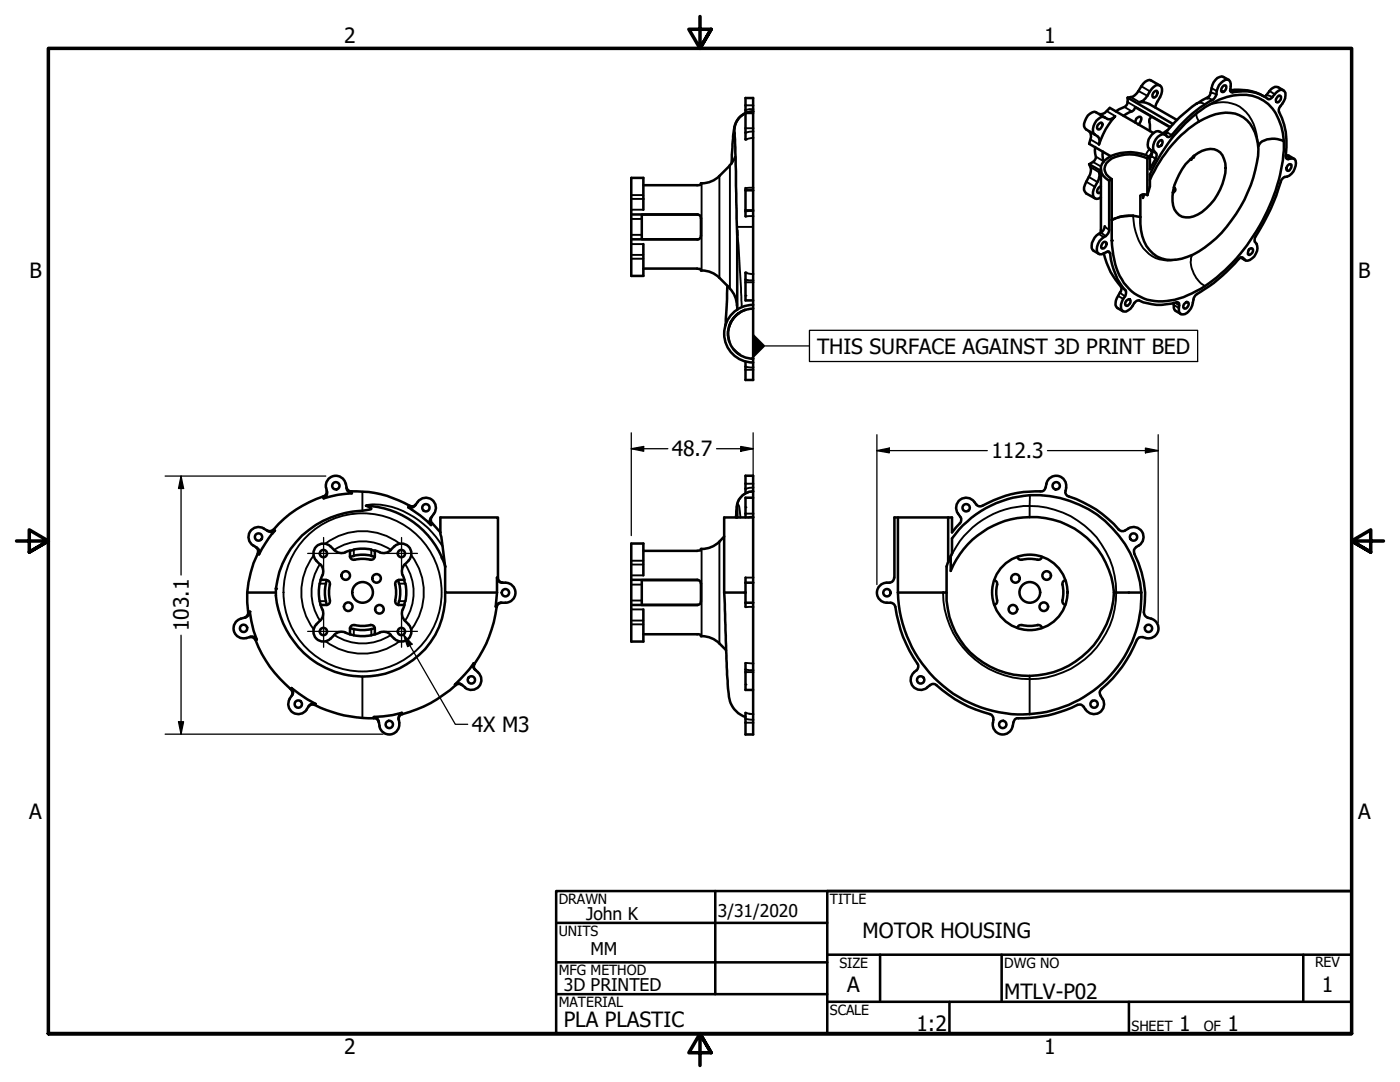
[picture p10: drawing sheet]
<svg xmlns="http://www.w3.org/2000/svg" width="279mm" height="216mm" viewBox="0 0 279 216" stroke-linecap="round" stroke-linejoin="round" font-family="sans-serif">
<!-- layer: Visible (ANSI) -->
<g fill="none" stroke="#000" stroke-width=".51">
<path d="M225 19.5a1.57 1.57 0 0 1-1.2 2.1l-1.1 .6M225 19.5l9.1 5.3M230.3 18.4l.5-.3a.85 .85 0 0 1-.7 1.3 .8 .8 0 0 1 .2-1zM231.5 17.1l-1.8-1a1.4 1.4 0 0 0-1.5 .6l-.4 .5a3.5 3.5 0 0 1-2.1 2.2l-.7 .1M241.2 19.3a25.9 25.9 0 0 0-8.8 7.5M244 17.3l.2-.2h.5a.93 .93 0 0 1-.8 1.3 .68 .68 0 0 1 .1-1.1zM245.2 15.9l-1-.5a1.68 1.68 0 0 0-2 1l-.4 1.2a2.84 2.84 0 0 1-.9 2M245.5 18a9.8 9.8 0 0 1 6.7 1.2M255 19.2l.3-.2 .2 .1a.9 .9 0 0 1-.6 1.3l-.2-.1a.86 .86 0 0 1 .3-1.1zM256.2 18l-1.1-.6a1.37 1.37 0 0 0-1.7 .8l-1 1.1M140 36.6h-.1l-.1 .2-.4 .2h-11M145.7 33l-3 2.8-1.5 .7-1.2 .1"/>
<path d="M146.7 31.3l-.6 1.1-.5 .6M148.8 22.5a3.9 3.9 0 0 0-2.2 4.4l.5 20.1M148.8 22.5a5 5 0 0 0-2.5 4.6l-.3 5.5M148.8 37.5v5.7M148.8 38h1.5M148.8 22.5h1.5M150.3 22.2v49.4M150.3 22.2l-1.5 .3M150.3 22.2v-2.6h-1.5v8.2M217.3 26.2a1.48 1.48 0 0 1 .3 1.6l-.2 .9 4.3 2.5M217.4 32.8a2.12 2.12 0 0 1-.1 2.5 4.9 4.9 0 0 0-1 2.6l.5 .7 1.7 1M217.4 32.8l2.3 1.3"/>
<path d="M218.6 29.3v1.4a1.54 1.54 0 0 1-1.2 2.1M219.1 25l.5-.5 .4 .1a.93 .93 0 0 1-.9 1.2l-.2-.2zM219.3 22.7a1.43 1.43 0 0 0 1.6-.5l.6-.7 8.7 5M219.7 35l-.4-.6a2.5 2.5 0 0 1-.3 1.9 3.4 3.4 0 0 0-.8 3 .91 .91 0 0 0 1.5 .1M219.7 37.1a.86 .86 0 0 0-.5 1.4l.5-.2M219.7 33.7v12.7M220.1 30.2l-.1 .7 .2 1.4M220.5 23.4l-1.7-1a1.65 1.65 0 0 0-2 1.2 1.69 1.69 0 0 0 0 2.2l1.7 1.1M220.5 23.4a1.36 1.36 0 0 0 2.1-.2 15 15 0 0 0-3.3 5.6 1.47 1.47 0 0 0-.8-1.9M220.5 23.4l-.3-.1a2.68 2.68 0 0 0-2 3.3l.3 .3M221.4 36.1v9.7a1.62 1.62 0 0 1-1.1 1.5 2.64 2.64 0 0 0-1.2 3.2l.4 .2h.4l.4-.2M221.9 35.8l-.5 .3"/>
<path d="M224.2 23.1l1.2-.7a1.38 1.38 0 0 0 1.2-1l6.9 4M226.6 24.4a.98 .98 0 0 1 1-1.1 1 1 0 0 1-.5 1.5M228.1 38.8v.7l.2-.7M229 31.6a7.7 7.7 0 0 0-7.7 .5 1.92 1.92 0 0 0 0 3.2l.6 .5M229 38.9a1.35 1.35 0 0 0-1.4 .2v4.2M229 31.6v7.3M229.5 31.4v2.4l.6-1.1a2.83 2.83 0 0 0 .7-2l-.1-.2a1.93 1.93 0 0 1 0-2.8 1.92 1.92 0 0 1 1.6-.9l.6 .4a.71 .71 0 0 0 1-.3 26.4 26.4 0 0 1 8.4-7.2 2.15 2.15 0 0 0 .5-1.5 2.79 2.79 0 0 1 2.1-2.3 1 1 0 0 1 .7 1.3l-.1 .9 .2 .3a9.4 9.4 0 0 1 7.5 1.4 1.71 1.71 0 0 0 1.2-1 1.33 1.33 0 0 1 1.9-.6 2.62 2.62 0 0 1-.8 3 1.06 1.06 0 0 0-.2 1.2 14.5 14.5 0 0 1 1.3 9l.3 .4h.2a.96 .96 0 0 1 1-.1 .96 .96 0 0 1 .5 .9 2.86 2.86 0 0 1-2.4 2.8 3.2 3.2 0 0 0-1.1 2.3 44 44 0 0 1-4.7 9.7 .98 .98 0 0 0 .4 1.2 2.55 2.55 0 0 1-2.1 3.4l-.6-.5a.59 .59 0 0 0-.9 .2 33.6 33.6 0 0 1-8.6 7.2 2.14 2.14 0 0 0-.5 1.5 2.62 2.62 0 0 1-2.1 2.3 .89 .89 0 0 1-.7-1.2v-.9l-.2-.3a11.4 11.4 0 0 1-8-.4 1.73 1.73 0 0 0-1.1 1.2 2.11 2.11 0 0 1-1.7 1.1 1.03 1.03 0 0 1-.6-1.4l.5-1.2a1.65 1.65 0 0 0 .5-1.6 13.3 13.3 0 0 1-3.1-7.5l-.3-.3-1 .3M229.5 31.4a8.6 8.6 0 0 0-8.5 .2 2.3 2.3 0 0 0-.3 4l.7 .5M229.5 35.9a25.6 25.6 0 0 1 10.8-12.2 7.6 7.6 0 0 1 7.9-.3 8.5 8.5 0 0 1 2.6 9.1 27.8 27.8 0 0 1-10.4 16.9 9.9 9.9 0 0 1-8.6 2.2 6.6 6.6 0 0 1-4.1-5.7l-.1-2.6M229.5 31.4l-.5 .2M229.8 23.3a1.12 1.12 0 0 0-.3 1.5v1.4M229.9 30.4l-.5 .9"/>
<path d="M230.6 21.5a4.3 4.3 0 0 1 .9-2.1 1.91 1.91 0 0 0 0-2.3 1.26 1.26 0 0 0-1.6 .6l-.4 .5a3.5 3.5 0 0 1-2.1 2.2h.7l1.3 .4 5.5 3.1M231.3 28.2l.5-.3a.85 .85 0 0 1-.7 1.4 .8 .8 0 0 1 .2-1.1zM232.5 26.9l-1-.6a1.25 1.25 0 0 0-1.6 .6 2.48 2.48 0 0 0-.6 2.8l.4 .4a.88 .88 0 0 1 0 1.1M233 26.5l-.5 .4M233.1 25.9l-1 .7M234.1 38.4h.1M234.3 37.4l.1 .1M234.4 37.5a.46 .46 0 0 1 0 .7l-.3 .3M234.4 37.5v.1M236.6 32.8a8.5 8.5 0 0 1 4.1-3 2.75 2.75 0 0 1 3.6 2 7.9 7.9 0 0 1-.8 6 9.6 9.6 0 0 1-6.1 5.6 2.97 2.97 0 0 1-3.4-3.3 10.9 10.9 0 0 1 2.6-7.3zM237.6 31.8h.1M238.2 31.2h.1"/>
<path d="M238.3 31.1v.3M251.1 29.2a2.25 2.25 0 0 1 2.3-1.5h1.5l1.3 .5a34.8 34.8 0 0 1-6.7 19.8 31.1 31.1 0 0 1-11.6 10.5 12.3 12.3 0 0 1-9.6 1.1 10 10 0 0 1-5.9-7.8l-.5-3.8v-12.2M256.2 28.2a9.8 9.8 0 0 0-4-8.1 9.3 9.3 0 0 0-8.9-.2 27.5 27.5 0 0 0-11 9.9l-1.8 3-1 2v2.4l-.5 1.7M256.6 31l.6 .1 1.1 .6M257 33l.6-.2a.81 .81 0 0 1-.3 1.2h-.4a.8 .8 0 0 1 .1-1zM126 42.8h13.1a.67 .67 0 0 1 .8 .8v3.5a.66 .66 0 0 1-.8 .7h-13.1M128.4 41.8v-6.3h-2.4v19.6h2.4v-6.4M128.4 53.6h10.7l.6 .1 .3 .3M139.3 42.8h-11.2v5h11.2M140.1 54l1.1 .1 1.5 .6 3 2.8M145.2 57l-.4 8M145.6 57.5a5 5 0 0 1 1.5 3.5"/>
<path d="M147.1 46v15.8M148.8 54.4v5.5h1.5M219.7 46.4a2.99 2.99 0 0 0-1.7 3.4l1.3 .9M220.1 48.5l.2-.2 .5 .1a.93 .93 0 0 1-.9 1.2 .89 .89 0 0 1 .2-1.1zM220.3 50.5a14.3 14.3 0 0 0 3.5 6.8M220.5 45.1a1.66 1.66 0 0 1-.8 1.3M223.7 57.2a1.08 1.08 0 0 1-.2 1.2 4.2 4.2 0 0 0-.9 2.5l.4 .6 1.1 .6M226.1 43.1a8.1 8.1 0 0 0-4.2 .8l.7-.3M226.1 43.1l-2.3 .1-.7 .2M226.1 43.1l1.5 .2M247.6 51.4l.9 .5M249.5 49.6h.4a.86 .86 0 0 1-.7 1.3 .81 .81 0 0 1 .3-1.3z"/>
<path d="M145.4 65.6a4.3 4.3 0 0 0 .1 2.5M146.4 69.7l1.3 1.1M147.3 62.5a5.4 5.4 0 0 0-1.8 2.6M148.6 61.8a5.3 5.3 0 0 0-3.1 3.6M150 71.6h.3M150.3 61.6a5 5 0 0 0-5 5 5 5 0 0 0 5 5M150.3 60.8a5.7 5.7 0 0 0-5.8 5.8 5.7 5.7 0 0 0 5.8 5.7M150.3 71.6v4.2h-1.5v-3.7M224.8 60l.5-.3 .2 .1a.86 .86 0 0 1-.7 1.2l-.3-.4zM234.3 60.5a1.59 1.59 0 0 0 .3 1.5l1.1 .7M236.5 60.5l.3-.2 .4 .1a.85 .85 0 0 1-.9 1.1 .75 .75 0 0 1 .2-1zM65.1 97.3a2.02 2.02 0 0 1 1.5-2.3 2.02 2.02 0 0 1 2.4 1.5l.2 1a1.13 1.13 0 0 0 1 .9 21.4 21.4 0 0 0-5.6 1 1.15 1.15 0 0 0 .7-1.2l-.2-.9"/>
<path d="M65.2 97.9a1 1 0 0 1-.7 1.2 21.8 21.8 0 0 0-9.9 6.6 1.12 1.12 0 0 1-1.3 .2M69.2 97.3a1 1 0 0 0 1 .7 21.9 21.9 0 0 1 11.8 3h.4l.6-.4M150.3 98v48.6h-1.5v-4.4M150.3 98a3.6 3.6 0 0 0-3.4 4v1.3M150.3 98v-3.1h-1.5v3.5M150.3 99.3h-1.5v4M212.7 97.3a1.99 1.99 0 0 0-1.5-2.3 1.99 1.99 0 0 0-2.3 1.5 1.62 1.62 0 0 1-.9 1.5 22.1 22.1 0 0 0-12.2 3 1.25 1.25 0 0 1-1.4-.9 2 2 0 0 0-2.8-.4 2 2 0 0 0-.4 2.8 1.39 1.39 0 0 1 .6 1.6l-1.8 2.1v-2.9h-11.5v12M212.8 97.3a1.11 1.11 0 0 0 .5 1.8 22.5 22.5 0 0 1 10.2 6.8 1.36 1.36 0 0 0 1.7-.4 1.99 1.99 0 0 1 2.7 .6 1.99 1.99 0 0 1-.6 2.8M49.3 118.2h5.8M51.1 109.2a1.02 1.02 0 0 1 .3 1.3 20.5 20.5 0 0 0-1.9 12l-.4 .6-.3 .2M54.3 106.5l-2.6 4.1a1.01 1.01 0 0 0-.5-1.3l-.7-.5M54.3 106.5l.6-.6a1 1 0 0 1-1.4 .1 2.61 2.61 0 0 0-2.8-.6 2 2 0 0 0-.2 3.5"/>
<path d="M55.1 117.4v1.5M63.1 111.9l.8 .7M63.9 112.6a2 2 0 0 1 .5 2.2M64 115.7a8.4 8.4 0 0 0 0 5M64 115.7h1.1M64.3 114.8l-.3 .9M65 120l.3 .7M65 116.4l-.2 1.8 .2 1.8M65.1 115.8l.6 .2 .1 .7M65.3 115.8l-.3 .7M65.8 119.8v.4l-.3 .4-1.5 .1M65.8 116.6l-.1 1.6 .1 1.6"/>
<path d="M66 109a2 2 0 0 0-2.9 0 2 2 0 0 0 0 2.9M66 109l.7 .8M66.8 109.8a2 2 0 0 0 2.2 .4M69.8 111.1h.2a6.8 6.8 0 0 1 4.8 0M69.9 111l.2 .5 .7 .2M69.9 109.8l-1 .4M70.6 109.7l1.8-.2 1.7 .2M70.6 109.7l-.8 .2v1.1M70.8 111.7l1.6-.2 1.5 .2M73.3 101l-.3-.1 .8 .3 .3 .3-1 .3a19.6 19.6 0 0 0-14 6.3 17 17 0 0 0-4 9.4M73.4 100.9a17.3 17.3 0 0 1 15.5 12.2M74.1 109.7l.7 .2v1.1"/>
<path d="M74.8 111l-.3 .5-.6 .2M74.9 109.8l.9 .4M78 109.8a2 2 0 0 1-2.2 .4M78.7 109l-.8 .8M78.7 109a2 2 0 0 1 2.8 0 2 2 0 0 1 0 2.9M79.4 115.8l.2 .7M79.6 115.7h1l.2 .8M79.6 115.8l-.4 .1-.3 .5a10.8 10.8 0 0 1 0 3.8l.5 .5h1.2l.2-.7M79.6 120l-.2 .7M79.7 116.5l.2 1.7-.2 1.8M80.8 112.6a2.18 2.18 0 0 0-.2 2.8l.1 .3M80.9 116.5l.2 1.7-.2 1.8"/>
<path d="M81.5 111.9l-.7 .7M85.4 104.2l.6 .6M85.4 104.1l-1.5-1.2-2.4-1.7a1.13 1.13 0 0 0 1.4-.4 2.22 2.22 0 0 1 3.3-1.1 2 2 0 0 1 .4 2.8 2.15 2.15 0 0 0-.8 1.9l.2 .4M86.2 103.1a1.02 1.02 0 0 0 0 1.3l1.7 1.8M87.9 106.2v-2.9h11.5v12M87.9 106.2l.3 1.9a55.7 55.7 0 0 1 .6 10.1h10.4M88.8 118.2a16.3 16.3 0 0 1-19.3 16.5 17.7 17.7 0 0 1-14.4-15.8M99.2 118.2l-.3 2.8a1.03 1.03 0 0 1 1-.7h.9M99.4 115.3a.98 .98 0 0 0 1 1M100.8 116.3a1.22 1.22 0 0 1-1.6-1v2.9M100.9 116.3a2 2 0 0 1 2 2 2 2 0 0 1-2 2M126 115.7h13.1a.76 .76 0 0 1 .8 .8v3.5a.67 .67 0 0 1-.8 .7"/>
<path d="M128.4 114.8v-6.3h-2.4v19.5h2.4v-6.4M139.3 115.8h-11.2v4.9M140 109.5l-.3 .4h-.6h-10.7M144.5 107.1a5.5 5.5 0 0 1-4.5 2.4M144.5 118.2l.3 8.6a121.5 121.5 0 0 0 .8 12.8 4.8 4.8 0 0 0 3.2 3.5M144.5 118.2h4.3M147.1 102.5l-.1 .7M147.1 100.9v2.4M148.8 115.3v5.7M148.8 116.3h1.5M150.3 103.3h-5.8v14.9M177 116.3a2 2 0 0 0-2 2 2 2 0 0 0 2 2"/>
<path d="M178.4 115.3a1.09 1.09 0 0 1-1.4 1M179.2 118.2a24.6 24.6 0 0 0 37.1 20.9 23.6 23.6 0 0 0 11.5-20.9M179.2 103.3v14.9M188.9 118.2a16.4 16.4 0 0 0 9.4 15.2 16.4 16.4 0 0 0 17.7-2.4 17.9 17.9 0 0 0 6.3-12.8M189.2 103.3v8.9l-.3 .8v5.2h-9.7M189.3 112.1l.7-1.7v-3a20.7 20.7 0 0 1 33.3-.5 20.6 20.6 0 0 1 4.5 11.3M189.7 110.9v3a17.2 17.2 0 0 1 28.4-5.4 16.5 16.5 0 0 1 4.2 9.7M198.4 115.8l.5 .3 .1 .6M199 119.8l-.1 .6-.5 .3M199 116.6l-.2 1.6 .2 1.6M203 111.1l.4 .5 .5 .1M203.9 111.7l1.6-.2 1.6 .2"/>
<path d="M207.9 111.1l-.3 .5-.5 .1M212.6 115.8l-.3 .2-.2 .3a12 12 0 0 1 0 3.9l.2 .3 .3 .2M222.3 118.2h5.5M227.3 108.8a1.29 1.29 0 0 0-.9 1.7 18.7 18.7 0 0 1 1.9 11.7 1.33 1.33 0 0 0 1.4 1.2 2.04 2.04 0 0 1 1.3 2.8 2.04 2.04 0 0 1-2.9 .9 .96 .96 0 0 0-1.2 .6 25.9 25.9 0 0 1-7.3 10.1 1.56 1.56 0 0 0 .4 1.6 1.99 1.99 0 0 1-.6 2.8 1.99 1.99 0 0 1-2.8-.6M49.2 127.3a2.01 2.01 0 0 1-2.5-1.4 2.01 2.01 0 0 1 1.4-2.5 1.84 1.84 0 0 0 1.7-1v-.4l.8 3.9 .6 1.7a1.08 1.08 0 0 0-1.2-.5l-.8 .2M49.8 127.1a1.04 1.04 0 0 1 1.2 .6 24.9 24.9 0 0 0 7.2 10.1l.2 .3-.2 .7M57.8 139.4a1.99 1.99 0 0 0 .7 2.8 1.99 1.99 0 0 0 2.7-.7 1.66 1.66 0 0 1 1.4-1.2l.4 .2-1.7-1-3.1-2.2a1.12 1.12 0 0 1 .2 1.3l-.6 .8M63.9 123.8a2.65 2.65 0 0 0-1.3 2.7 2 2 0 0 0 3.4 .9l.7-.7M64 120.7l.3 .9M64.4 121.6a2 2 0 0 1-.5 2.2M69.8 126.6l-.6-.2a2 2 0 0 0-2.4 .2M69.8 126.6l.8 .1"/>
<path d="M69.8 125.3a7.1 7.1 0 0 0 5 0M69.8 125.5v1.1M70.6 126.8l1.8 .1 1.7-.1M70.8 124.7l-.7 .2-.2 .5M70.8 124.7l1.6 .2 1.5-.2M73.9 124.7l.6 .2 .3 .5M74.8 125.5v1.1l-.7 .1M74.9 126.6l.6-.2a2 2 0 0 1 2.5 .2M80.4 121.6a2.49 2.49 0 0 0 1.1 3 2 2 0 0 1 0 2.8 2 2 0 0 1-2.8 0l-.8-.7M80.7 120.7l-.3 .9M92.3 136.7a1 1 0 0 0-1.4 0 25.1 25.1 0 0 1-11 5.9l-.3 .7v.3M95.4 134.1a2 2 0 0 1 .2 2.9 2 2 0 0 1-2.8 .2"/>
<path d="M95.4 134.1a1.41 1.41 0 0 1-.8-1.8l-.9 1.2-2.9 3.1a.92 .92 0 0 1 1.3 0l.7 .6M100.1 120.3a1 1 0 0 0-1 .8 26.7 26.7 0 0 1-4.5 11.6v.4l.3 .6M126 120.7h13.3M128.4 126.6h11l.4 .1 .1 .2h.1M140.1 126.9l1.1 .2 1 .3a8.4 8.4 0 0 1 2.7 2.3M148.8 132.3v5.4h1.5M148.8 120.3h1.5M177 120.3a1.36 1.36 0 0 1 1.6 .5 27.2 27.2 0 0 0 4.7 11.9 1.31 1.31 0 0 1-.9 1.4 2.01 2.01 0 0 0-.2 2.8 2.01 2.01 0 0 0 2.8 .3M185 137.2a1.3 1.3 0 0 1 1.9-.5 26.1 26.1 0 0 0 11 5.9 1.42 1.42 0 0 1 .3 1.6M203.9 124.7l-.5 .1-.4 .5M203.9 124.7l1.6 .2 1.6-.2M207.1 124.7l.5 .1 .3 .5"/>
<path d="M61.5 141a.97 .97 0 0 1 1.3-.3 24.7 24.7 0 0 0 12.1 2.6l.3 .2 .4 .6M79.7 144.2a2 2 0 0 1-1.7 2.3 2 2 0 0 1-2.3-1.6M79.7 144.2a1.47 1.47 0 0 1 .5-2l-1.8 .5-3.8 .4a.98 .98 0 0 1 1 .9l.2 .8M198.1 144.2a2 2 0 0 0 1.7 2.3 2 2 0 0 0 2.3-1.6M216.6 141.5a1.26 1.26 0 0 0-1.6-.8 24.7 24.7 0 0 1-12.1 2.6 1.66 1.66 0 0 0-.8 1.5"/>
<circle cx="67" cy="96.9" r=".73"/>
<circle cx="210.8" cy="96.9" r=".73"/>
<circle cx="51.6" cy="107.2" r=".73"/>
<circle cx="64.5" cy="110.5" r=".73"/>
<circle cx="69" cy="114.8" r=".86"/>
<circle cx="72.4" cy="118.2" r="2.06"/>
<circle cx="75.2" cy="115.4" r=".86"/>
<circle cx="80.1" cy="110.5" r=".73"/>
<circle cx="85" cy="101.3" r=".73"/>
<circle cx="100.9" cy="118.3" r=".73"/>
<circle cx="177" cy="118.3" r=".73"/>
<circle cx="192.8" cy="101.3" r=".73"/>
<circle cx="202.7" cy="115.4" r=".86"/>
<circle cx="205.5" cy="118.2" r="7.5"/>
<circle cx="205.5" cy="118.2" r="2.06"/>
<circle cx="208.9" cy="114.8" r=".86"/>
<circle cx="226.2" cy="107.2" r=".73"/>
<circle cx="48.6" cy="125.4" r=".73"/>
<circle cx="64.5" cy="126" r=".73"/>
<circle cx="69.5" cy="121.1" r=".86"/>
<circle cx="75.7" cy="121.6" r=".86"/>
<circle cx="80.1" cy="126" r=".73"/>
<circle cx="94.1" cy="135.7" r=".73"/>
<circle cx="183.7" cy="135.7" r=".73"/>
<circle cx="202.2" cy="121.6" r=".86"/>
<circle cx="208.3" cy="121.1" r=".86"/>
<circle cx="229.2" cy="125.4" r=".73"/>
<circle cx="59.5" cy="140.5" r=".73"/>
<circle cx="77.7" cy="144.6" r=".73"/>
<circle cx="200.1" cy="144.6" r=".73"/>
<circle cx="218.3" cy="140.5" r=".73"/>
</g>
<!-- layer: Visible Narrow (ANSI) -->
<g fill="none" stroke="#000" stroke-width=".38">
<path d="M225.7 19.4l1.7 1M227.2 18.2l1.8 .9M227.8 17.2l1.7 1M240.9 19.6l1.1 .3M241.6 18.5l1.2 .4M241.8 17.6l1 .6M245.6 18.2l.4 .2M252.7 19l1.2 .4M253.4 18.2l1 .6M126 39.7h2.4M126 38.9h2.4M140 36.6v17.4"/>
<path d="M143.6 35.1v20.3M145.7 33v24.5M148.8 25.6h1.5M148.8 21h1.5M150.3 37.5h-1.5M150.3 26.2l-1.5 .3M150.3 27.5l-1.5 .3M150.3 21.8l-1.5 .2M216.8 36.3l1.7 1M217.3 35.3l1.7 1M217.6 27.8l1.7 1M217.6 33.3l1.7 1.1"/>
<path d="M218.1 32.3l1.6 .9M218.7 31.2l1.5 .9M220.9 22.2l1.7 1M224.4 21.3l1.5 .9M225 20.4l8.6 4.9M229.3 29.7l1.1 .5M229.4 29.7l-.7 1.2M229.7 30.1l1 .4M229.7 31.2l.9 .5M232.9 26.2l-.7 .5M233 26.5l.9 .4M234.3 37.5l.1 .1v.6"/>
<path d="M238.3 31.4l-.6 .4h-.1M238.8 22.7l.1 .8 .4 .8M238.8 20.7a1.49 1.49 0 0 1 1.7 .1M241.3 20.9a6.7 6.7 0 0 1 9.2 4.8l.6 3.3M256.6 31.1l1 .5M256.7 31.5l.4 .3M126 41.8h2.4M126 48.7h2.4M126 50.9h2.4M126 46.9h2.1M126 43.7h2.1M126 51.6h2.4"/>
<path d="M147.1 45.3h3.2M147.1 46l.9 15.3M148.8 55.8l1.5 .1M148.8 54.4l1.5 .3M148.8 56.3h1.5M148.8 41.9h1.5M150.3 42.1l-1.5 .1M150.3 43.1l-1.5 .1M219.3 46.7l1 .6M219.7 46.4l1 .7M220.5 45.1l.9 .7M221 50.2l.6 .3"/>
<path d="M223.1 59.1l1.1 .5M223.5 58.4l1 .7M223.8 57.3l.8 .7M226.1 43.1a11 11 0 0 0 2.6 7 6 6 0 0 0 5.9 1.7M237.9 50.9a5.1 5.1 0 0 0 1.5 5.4l1.1 .8M247.6 51.4l.7 .4M247.9 51.4l.2 .1M147.3 62.5h.1M148.8 73.2l1.5 .1M148.8 73.8h1.5M234.3 60.8l1 .7M234.6 60.4l.7 .6"/>
<path d="M64.5 99.1l.1 .3M70.2 98v.4M72.3 98.1v3.8M148.8 96.5h1.5M150.3 97.3l-1.5 .2M150.3 98.1a3.2 3.2 0 0 0-3.2 3.8M205.5 98.8v2.2M51.4 110.5l.3 .1M54.6 105.7l.3 .2M62.6 110.8a12.2 12.2 0 0 0 0 14.8M63.8 120h1.2M63.8 116.5h1.2"/>
<path d="M63.9 112.6a10.2 10.2 0 0 0 0 11.3M65 108.5a12.2 12.2 0 0 1 14.8 0M66.7 109.7a10.2 10.2 0 0 1 11.3 0M70.6 109.7v1.2M73 100.9l.1-.1a13.7 13.7 0 0 1 10.5 3 18.5 18.5 0 0 1 4.7 5.2M74.1 109.7v1.2M79.6 120h1.2M79.6 116.5h1.2M80.8 112.6a10.2 10.2 0 0 1 0 11.3M81.7 100.9l-.2 .3M82.1 110.8a12.2 12.2 0 0 1 0 14.8M86.2 104.4l-.2 .4"/>
<path d="M99.2 115.3h.2M126 114.8h2.4M126 112.6h2.4M126 111.9h2.4M126 119.8h2.1M126 116.6h2.1M140 109.5v17.4M143.6 108.1v20.3M147.1 100.9l.1-.3h.1l.2 .4 .3 2.3M148.8 102.5h1.5M148.8 115.3h1.5M150.3 103.1l-1 .2"/>
<path d="M188.2 118.2a17.3 17.3 0 0 0 17.3 17.3v-.6M205.5 101a17.3 17.3 0 0 1 17.3 17.2 17.3 17.3 0 0 1-17.3 17.3v7M205.5 101a17.3 17.3 0 0 0-15.8 10.2M205.5 101v2.2M49.8 122l-.3 .2M51.2 127.6l-.2 .1M58.2 137.3l-.2 .2M65 127.9a12.2 12.2 0 0 0 14.8 0M66.7 126.7a10.2 10.2 0 0 0 11.3 0M70.6 125.5v1.2M72.3 135v8.3M74.1 125.5v1.2"/>
<path d="M90.8 136.6l.1 .1M94.6 132.3l.1 .1M94.6 132.3h.1M98.9 121v.2l.2-.1M126 121.6h2.4M126 123.8h2.4M126 124.6h2.4M148.8 133.6l1.5 .1M148.8 132.3l1.5 .1M148.8 121v.2l1.5-.1M148.8 134.1h1.5M63 140.5l-.2 .2"/>
<path d="M74.6 143.1v.2M80.2 142.2l.1 .3M148.8 143.4l1.5 .2M148.8 142.2l1.5 .3M148.8 144.2h1.5"/>
<circle cx="72.4" cy="118.2" r="15.8"/>
</g>
<g fill="#000">
<circle cx="230.3" cy="31.5" r=".19"/>
<circle cx="148.8" cy="59" r=".19"/>
<circle cx="148.8" cy="43.2" r=".19"/>
<circle cx="226.1" cy="43.1" r=".19"/>
<circle cx="148.8" cy="101.2" r=".19"/>
<circle cx="188.2" cy="118.2" r=".19"/>
<circle cx="49.8" cy="122" r=".19"/>
<circle cx="148.8" cy="136.6" r=".19"/>
<circle cx="148.8" cy="142.2" r=".19"/>
<circle cx="149.5" cy="142.4" r=".19"/>
</g>
<!-- layer: Visible (ANSI) -->
<g fill="#000">
<circle cx="148.8" cy="27.8" r=".25"/>
<circle cx="229.7" cy="31.2" r=".25"/>
<circle cx="148.8" cy="54.4" r=".25"/>
<circle cx="221.9" cy="48" r=".25"/>
<circle cx="223.8" cy="57.3" r=".25"/>
<circle cx="148.6" cy="61.8" r=".25"/>
<circle cx="55.1" cy="117.5" r=".25"/>
<circle cx="88.1" cy="111.2" r=".25"/>
<circle cx="88.2" cy="111.4" r=".25"/>
<circle cx="148.6" cy="118.2" r=".25"/>
</g>
<!-- layer: Border (ANSI) -->
<path d="M139.7 3.3v6.4l-2.2-3.9h4.4l-2.2 3.9 2.2-3.9M3.3 107.9h6.4l-3.9-2.2v4.5l3.9-2.3-3.9 2.3M276.1 107.9h-6.4l3.9-2.2v4.5l-3.9-2.3 3.9 2.3M9.7 206.2v-196.5h260v196.5h-260h260M141.9 210.1l-2.2-3.9 2.2 3.9h-4.4l2.2-3.9v6.4" fill="none" stroke="#000" stroke-width=".7"/>
<!-- layer: Title (ANSI) -->
<g fill="none" stroke="#000" stroke-width=".51">
<path d="M111 177.8h158.7v28.4h-158.7zM142.7 177.8v20.6M269.7 177.8h-104.6v28.4M111 184.1h54.1M111 192h54.1M111 198.4h54.1M165.1 190.5h104.6M165.1 199.9h104.6M175.6 190.5v9.4M189.5 199.9v6.3M199.9 190.5v9.4M225.3 199.9v6.3"/>
<path d="M260.1 190.5v9.4"/>
</g>
<!-- layer: Center Mark (ANSI) -->
<path d="M61.4 110.4h6.4M64.6 107.3v6.3M77 110.4h6.3M80.1 107.3v6.3M61.4 126h6.4M64.6 122.8v6.4M77 126h6.3M80.1 122.8v6.4" fill="none" stroke="#000" stroke-width=".25"/>
<!-- layer: Dimension (ANSI) -->
<g fill="none" stroke="#000" stroke-width=".25">
<path d="M33 95h32M36.1 95l.5 2.5h-1zM36.1 95v19.7M126 89.5l2.5-.4v.9zM126 89.5h7.3M126 86.4v20.5M143 89.5h7.3M147.8 89.1l2.5 .4-2.5 .5zM150.3 86.4v15.2M175 89.9l2.5-.5v1zM175 89.9h22M175 86.7v29.9"/>
<path d="M209 89.9h22.1M228.6 89.4l2.5 .5-2.5 .5zM231.1 86.7v37.6M36.1 126.7v19.8M33 146.5h43.5M35.6 144h1l-.5 2.5z"/>
</g>
<g fill="#000">
<path d="M36.1 95l.5 2.5h-1z" fill-rule="evenodd"/>
<path d="M126 89.5l2.5-.4v.9z" fill-rule="evenodd"/>
<path d="M147.8 89.1l2.5 .4-2.5 .5z" fill-rule="evenodd"/>
<path d="M175 89.9l2.5-.5v1z" fill-rule="evenodd"/>
<path d="M228.6 89.4l2.5 .5-2.5 .5z" fill-rule="evenodd"/>
<path d="M35.6 144h1l-.5 2.5z" fill-rule="evenodd"/>
</g>
<!-- layer: Symbol (ANSI) -->
<path d="M152.8 69h8.7M161.5 65.9h77.5v6.2h-77.5zM80.5 126.6l1.7 1.9-.9 .5zM80.5 126.6l10.4 17.9h2.4" fill="none" stroke="#000" stroke-width=".25"/>
<g fill="#000">
<path d="M150.3 66.5l2.5 2.5-2.5 2.5z" fill-rule="evenodd"/>
<path d="M80.5 126.6l1.7 1.9-.9 .5z" fill-rule="evenodd"/>
</g>
<g font-size="4.2">
<text x="68.7" y="8.6">2</text>
<text x="208.4" y="8.6">1</text>
<text x="5.9" y="55.5">B</text>
<text x="271.1" y="55.5">B</text>
<text x="163.1" y="70.5">THIS SURFACE AGAINST 3D PRINT BED</text>
<text x="134" y="91.1">48.7</text>
<text x="197.9" y="91.4">112.3</text>
<text x="37.7" y="125.9" transform="rotate(-90 37.7 125.9)">103.1</text>
<text x="94.2" y="146">4X M3</text>
<text x="5.8" y="163.4">A</text>
<text x="271" y="163.4">A</text>
<text x="172.1" y="187.2">MOTOR HOUSING</text>
<text x="169.1" y="198">A</text>
<text x="263.8" y="198">1</text>
<text x="200.4" y="199.3">MTLV-P02</text>
<text x="112.5" y="204.9">PLA PLASTIC</text>
<text x="182.9" y="205.7">1:2</text>
<text x="235.3" y="205.7">1</text>
<text x="245" y="205.7">1</text>
<text x="68.7" y="210.3">2</text>
<text x="208.4" y="210.3">1</text>
</g>
<g font-size="3.5">
<text x="117" y="183.6">John K</text>
<text x="143.3" y="183.1">3/31/2020</text>
<text x="117.9" y="190.6">MM</text>
<text x="112.5" y="197.7">3D PRINTED</text>
</g>
<g font-size="2.8">
<text x="111.5" y="180.3">DRAWN</text>
<text x="165.6" y="180.3">TITLE</text>
<text x="111.5" y="186.8">UNITS</text>
<text x="111.5" y="194.6">MFG METHOD</text>
<text x="167.5" y="193.1">SIZE</text>
<text x="200.4" y="193.1">DWG NO</text>
<text x="262.4" y="193">REV</text>
<text x="111.5" y="200.9">MATERIAL</text>
<text x="165.6" y="202.5">SCALE</text>
<text x="225.8" y="205.7">SHEET</text>
<text x="240.2" y="205.7">OF</text>
</g>
</svg>
